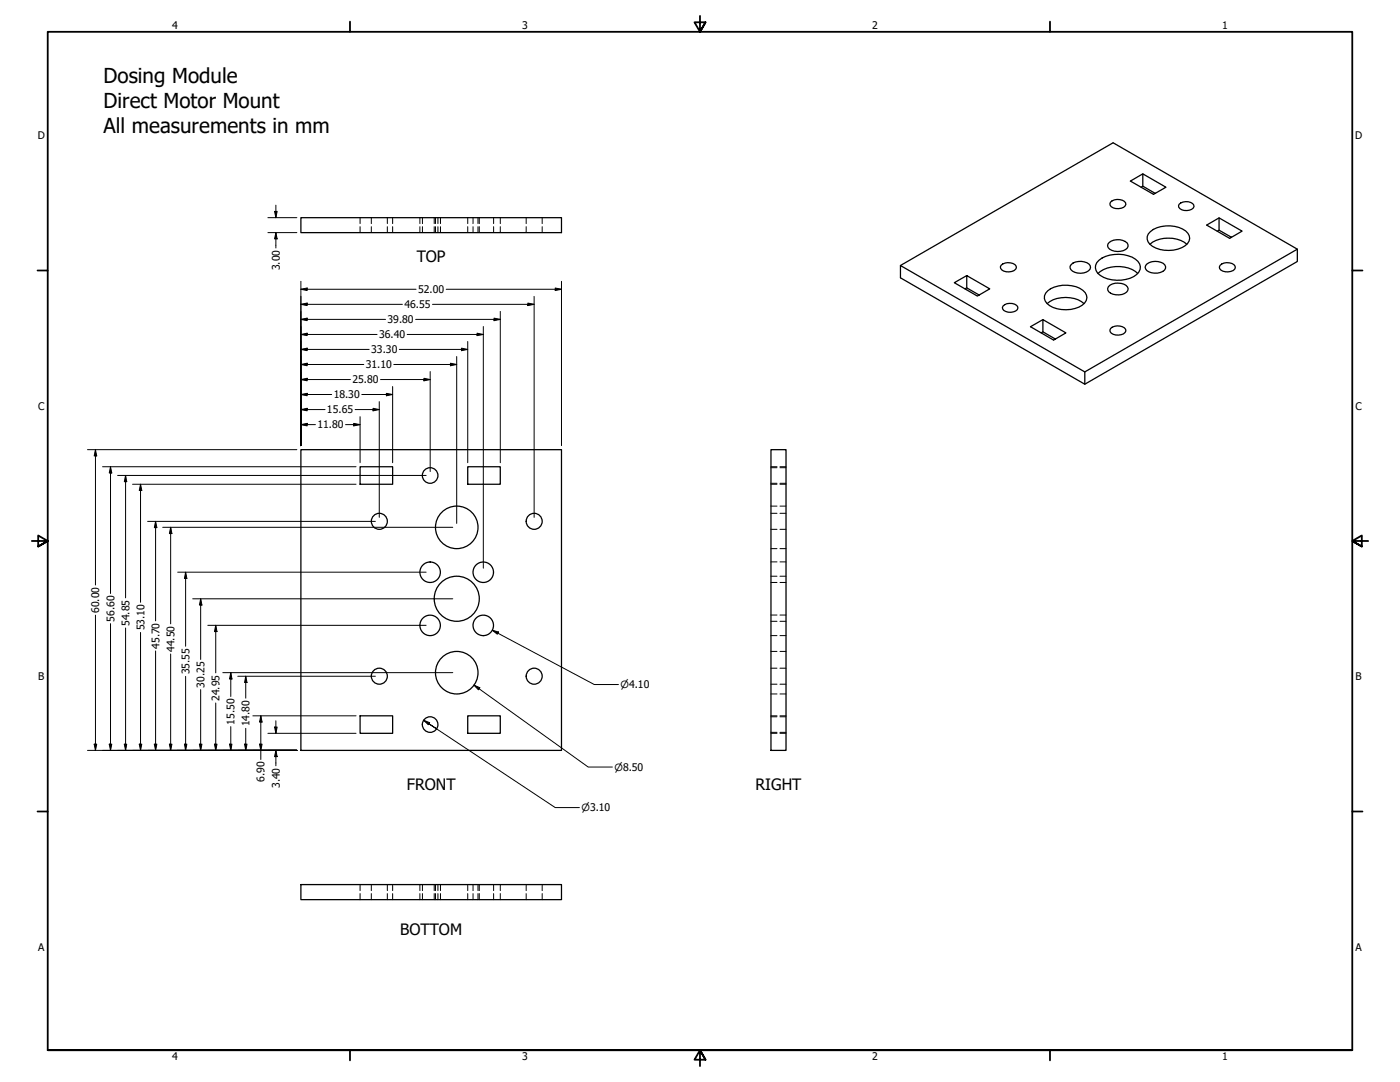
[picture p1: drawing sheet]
<svg xmlns="http://www.w3.org/2000/svg" width="559mm" height="432mm" viewBox="0 0 559 432" stroke-linecap="round" stroke-linejoin="round" font-family="sans-serif">
<!-- layer: Visible (ANSI) -->
<g fill="none" stroke="#000" stroke-width=".51">
<path d="M456.1 69.4l-4.9 2.9 9.2 5.3 5-2.9-9.3-5.3v4.9l5 2.9M456.1 74.3l-.6 .4M120.1 86.9h104v5.9h-104zM442.7 96.8a5.3 5.3 0 0 1 7.5 .8 2.13 2.13 0 0 1-1.8 2.4 5.7 5.7 0 0 1-6.1-1.2l-.1-1.4zM443.3 80.6a4.3 4.3 0 0 1 6 .4 1.79 1.79 0 0 1-1.8 2.1 3.2 3.2 0 0 1-4.5-1.8zM459 97.5a12.3 12.3 0 0 1 14.7 0M459.2 92.4a11.9 11.9 0 0 1 14.9 .7 3.3 3.3 0 0 1-1.2 5 12.5 12.5 0 0 1-14-.6 3.2 3.2 0 0 1 .3-5.1zM470.7 81.5a4.2 4.2 0 0 1 5.8 .3 1.67 1.67 0 0 1-1.7 2.1 3.1 3.1 0 0 1-4.4-1.8zM486.6 87l-5 2.8 9.2 5.3 5-2.9-9.2-5.2v4.9l4.9 2.8M486.6 91.9l-.7 .3M517.8 99.4l-84.8 49v4.9l-73.6-42.4v-4.9l73.6 42.4M359.4 106l84.9-49 73.5 42.4v5l-84.8 48.9"/>
<path d="M385.9 110l-5 2.8 9.2 5.4 5-2.9-9.2-5.3v4.9l4.9 2.8M385.9 114.9l-.8 .4M399.6 105.9a4.3 4.3 0 0 1 6 .3 1.79 1.79 0 0 1-1.7 2.1 3.3 3.3 0 0 1-4.6-1.8zM418.2 116.1a12.1 12.1 0 0 1 15 .7 3.8 3.8 0 0 1-2.5 5.8 12.6 12.6 0 0 1-12.8-1.5 3.2 3.2 0 0 1 .3-5zM427.6 105.6a5.5 5.5 0 0 1 7.5 .4 1.99 1.99 0 0 1-1.5 2.6 5.2 5.2 0 0 1-6.5-1.7zM438.2 109.1a12.7 12.7 0 0 1 15.9 0M438.7 103.8a12.9 12.9 0 0 1 15.5 .5 3.7 3.7 0 0 1-1.7 6.1 13.4 13.4 0 0 1-14.4-1.3 3.5 3.5 0 0 1 .6-5.3zM442.4 114.4a5.6 5.6 0 0 1 7.6 .2 1.84 1.84 0 0 1-1.1 2.5 6.2 6.2 0 0 1-6.3-.6l-.4-.7zM457.9 105.3a5.8 5.8 0 0 1 7 .4 1.71 1.71 0 0 1-.8 2.6 5.7 5.7 0 0 1-6.9-1l-.1-.7zM487 105.9a4.3 4.3 0 0 1 6 .3 1.72 1.72 0 0 1-1.8 2.1 3.2 3.2 0 0 1-4.5-1.8zM400.4 122.1a4.2 4.2 0 0 1 5.8 .3 1.67 1.67 0 0 1-1.7 2.1 3.2 3.2 0 0 1-4.4-1.8zM416.3 127.6l-5 2.8 9.2 5.3 4.9-2.9-9.1-5.2v4.8l4.9 2.9"/>
<path d="M416.3 132.4l-.7 .4M418 121.2a12.3 12.3 0 0 1 14.7 0M443.3 131.1a4.3 4.3 0 0 1 6 .3 1.79 1.79 0 0 1-1.8 2.2 3.2 3.2 0 0 1-4.5-1.9zM120.1 179.5h104v120h-104zM307.7 179.5h6v120h-6zM143.7 186.3h13v7h-13zM186.7 186.3h13v7h-13zM143.7 285.7h13v7h-13zM186.7 285.7h13v7h-13zM120.1 353h104v6h-104z"/>
<circle cx="171.7" cy="189.8" r="3.1"/>
<circle cx="151.4" cy="208" r="3.2"/>
<circle cx="182.3" cy="210.5" r="8.5"/>
<circle cx="213.2" cy="208" r="3.2"/>
<circle cx="171.7" cy="228.4" r="4.1"/>
<circle cx="182.3" cy="239" r="9"/>
<circle cx="192.9" cy="228.4" r="4.1"/>
<circle cx="171.7" cy="249.6" r="4.1"/>
<circle cx="192.9" cy="249.6" r="4.1"/>
<circle cx="151.4" cy="269.9" r="3.2"/>
<circle cx="182.3" cy="268.5" r="8.5"/>
<circle cx="213.2" cy="269.9" r="3.2"/>
<circle cx="171.7" cy="289.2" r="3.1"/>
</g>
<!-- layer: Hidden (ANSI) -->
<g fill="none" stroke="#000" stroke-width=".4">
<path d="M143.7 86.9v2.3M143.7 90.5v2.3M148.2 86.9v2.3M148.2 90.5v2.3M154.6 86.9v2.3M154.6 90.5v2.3M156.7 86.9v2.3M156.7 90.5v2.3M167.6 86.9v2.3M167.6 90.5v2.3M168.6 86.9v2.3M168.6 90.5v2.3"/>
<path d="M173.3 86.9v2.3M173.3 90.5v2.3M173.8 86.9v2.3M173.8 90.5v2.3M174.8 86.9v2.3M174.8 90.5v2.3M175.8 86.9v2.3M175.8 90.5v2.3M186.7 86.9v2.3M186.7 90.5v2.3M188.8 86.9v2.3M188.8 90.5v2.3"/>
<path d="M190.8 86.9v2.3M190.8 90.5v2.3M191.3 86.9v2.3M191.3 90.5v2.3M197 86.9v2.3M197 90.5v2.3M199.7 86.9v2.3M199.7 90.5v2.3M210 86.9v2.3M210 90.5v2.3M216.4 86.9v2.3M216.4 90.5v2.3"/>
<path d="M307.7 186.3h2.4M307.7 193.3h2.4M307.7 186.6h2.4M307.7 192.9h2.4M311.3 186.3h2.4M311.3 193.3h2.4M311.3 186.6h2.4M311.3 192.9h2.4M307.7 204.9h2.4M307.7 211.2h2.4M307.7 202h2.4M307.7 218.9h2.4"/>
<path d="M311.3 204.9h2.4M311.3 211.2h2.4M311.3 202h2.4M311.3 218.9h2.4M307.7 224.2h2.4M307.7 232.5h2.4M307.7 230h2.4M311.3 224.2h2.4M311.3 232.5h2.4M311.3 230h2.4M307.7 245.4h2.4M307.7 253.7h2.4"/>
<path d="M307.7 247.9h2.4M307.7 260h2.4M311.3 245.4h2.4M311.3 253.7h2.4M311.3 247.9h2.4M311.3 260h2.4M307.7 266.7h2.4M307.7 273h2.4M307.7 276.9h2.4M311.3 266.7h2.4M311.3 273h2.4M311.3 276.9h2.4"/>
<path d="M307.7 285.7h2.4M307.7 292.7h2.4M307.7 286h2.4M307.7 292.3h2.4M311.3 285.7h2.4M311.3 292.7h2.4M311.3 286h2.4M311.3 292.3h2.4M143.7 353v2.4M143.7 356.6v2.4M148.2 353v2.4M148.2 356.6v2.4"/>
<path d="M154.6 353v2.4M154.6 356.6v2.4M156.7 353v2.4M156.7 356.6v2.4M167.6 353v2.4M167.6 356.6v2.4M168.6 353v2.4M168.6 356.6v2.4M173.3 353v2.4M173.3 356.6v2.4M173.8 353v2.4M173.8 356.6v2.4"/>
<path d="M174.8 353v2.4M174.8 356.6v2.4M175.8 353v2.4M175.8 356.6v2.4M186.7 353v2.4M186.7 356.6v2.4M188.8 353v2.4M188.8 356.6v2.4M190.8 353v2.4M190.8 356.6v2.4M191.3 353v2.4M191.3 356.6v2.4"/>
<path d="M197 353v2.4M197 356.6v2.4M199.7 353v2.4M199.7 356.6v2.4M210 353v2.4M210 356.6v2.4M216.4 353v2.4M216.4 356.6v2.4"/>
</g>
<!-- layer: Border (ANSI) -->
<g fill="none" stroke="#000" stroke-width=".72">
<path d="M139.7 8.6v4.1M279.4 6.3v6.4l-2.2-3.8h4.4l-2.2 3.8 2.2-3.8M419.1 8.6v4.1M15 107.9h4M539.8 107.9h4M12.7 215.9h6.3l-3.8-2.2v4.4l3.8-2.2-3.8 2.2M546.1 215.9h-6.3l3.8-2.2v4.4l-3.8-2.2 3.8 2.2M15 323.8h4M539.8 323.8h4M19 419.1v-406.4h520.8v406.4h-520.8h520.8M139.7 419.1v4.1M419.1 419.1v4.1"/>
<path d="M281.6 422.9l-2.2-3.8 2.2 3.8h-4.4l2.2-3.8v6.3"/>
</g>
<!-- layer: Dimension (ANSI) -->
<g fill="none" stroke="#000" stroke-width=".4">
<path d="M106.9 92.8h11.6M106.9 86.9h11.6M109.6 84.4h1l-.5 2.5zM110.1 92.8l.5 2.5h-1zM110.1 81.9v5M110.1 92.8v6.2M120.1 115.4l2.5-.5v1.1zM120.1 115.4h46M120.1 112.3v65.5M178.1 115.4h46M213.2 118.3v88.2M221.6 114.9l2.5 .5-2.5 .6z"/>
<path d="M224.1 112.3v65.5M120.1 139.4l2.5-.5v1.1zM120.1 133.5l2.5-.5v.9zM120.1 127.5l2.5-.5v1zM120.1 121.5l2.5-.6v1.1zM120.1 139.4h27.3M120.1 133.5h30.4M120.1 127.5h33.8M120.1 121.5h40.5M159.4 139.4h27.3M162.5 133.5h30.4M165.9 127.5h33.8"/>
<path d="M172.6 121.5h40.6M184.2 138.9l2.5 .5-2.5 .6zM186.7 136.3v48.4M190.4 133l2.5 .5-2.5 .4zM192.9 130.3v96.4M197.2 127l2.5 .5-2.5 .5zM199.7 124.3v60.4M210.7 120.9l2.5 .6-2.5 .5zM120.1 157.4l2.5-.4v.9zM120.1 151.5l2.5-.5v1zM120.1 145.5l2.5-.6v1.1zM120.1 157.4h12.3"/>
<path d="M120.1 151.5h19.8M120.1 145.5h25.1M144.4 157.4h12.3M151.9 151.5h19.8M154.2 157l2.5 .4-2.5 .5zM156.7 154.3v30.4M157.2 145.5h25.1M169.2 151l2.5 .5-2.5 .5zM171.7 148.3v39.9M179.8 144.9l2.5 .6-2.5 .5zM182.3 142.3v66.6M34.9 179.5h83.6"/>
<path d="M38.1 179.5l.5 2.4h-1zM38.1 179.5v54M120.1 169.5l2.5-.5v1zM120.1 163.4l2.5-.5v1.1zM120.1 169.5h5.8M120.1 163.4h9.7M137.9 169.5h5.8M141.2 169l2.5 .5-2.5 .5zM141.7 163.4h9.7M143.7 166.3v18.4M148.9 162.9l2.5 .5-2.5 .6zM151.4 160.3v46.2"/>
<path d="M40.9 186.3h101.2M44.1 186.3l.5 2.5h-1zM44.1 186.3v50.6M46.9 189.7h123.2M50.1 189.7l.5 2.5h-1zM50.1 189.7v48.9M52.9 193.3h89.2M56.1 193.3l.5 2.4h-1zM56.1 193.3v47.1M58.9 208.1h90.9M62.1 208.1l.5 2.5h-1zM62.1 208.1v39.7"/>
<path d="M64.9 210.4h115.8M68.1 210.4l.5 2.5h-1zM68.1 210.4v38.6M70.9 228.3h99.2M74.1 228.3l.5 2.5h-1zM74.1 228.3v29.6M76.9 239h103.8M80.1 239l.5 2.5h-1zM80.1 239v24.2M38.1 245.5v54M44.1 248.9v50.6M50.1 250.6v48.9"/>
<path d="M56.1 252.4v47.1M62.1 259.8v39.7M82.9 249.6h87.2M86.1 249.6l.5 2.5h-1zM86.1 249.6v18.9M68.1 261v38.5M74.1 269.9v29.6M80.1 275.2v24.3M88.9 268.4h91.8M92.1 268.4l.5 2.6h-1zM92.1 268.4v9.6M94.9 269.9h54.9"/>
<path d="M98.1 269.9l.5 2.5h-1zM98.1 269.9v8.7M34.9 299.5h83.6M37.6 297h1l-.5 2.5zM43.6 297h1l-.5 2.5zM49.6 297h1l-.5 2.5zM55.6 297h1l-.5 2.5zM61.6 297h1l-.5 2.5zM67.6 297h1l-.5 2.5zM73.6 297h1l-.5 2.5zM79.6 297h1l-.5 2.5zM85.6 297h1l-.5 2.5z"/>
<path d="M86.1 280.5v19M91.6 297h1l-.5 2.5zM92.1 290v9.5M97.6 297h1l-.5 2.5zM98.1 290.7v8.8M100.9 285.7h41.2M103.6 297h1l-.5 2.5zM104.1 285.7l.5 2.5h-1zM104.1 285.7v17.4M106.9 292.7h35.2M109.6 290.2h1l-.5 2.5zM110.1 299.5l.5 2.5h-1z"/>
<path d="M110.1 287.7v5M110.1 299.5v6.1"/>
</g>
<g fill="#000">
<path d="M109.6 84.4h1l-.5 2.5z" fill-rule="evenodd"/>
<path d="M110.1 92.8l.5 2.5h-1z" fill-rule="evenodd"/>
<path d="M120.1 115.4l2.5-.5v1.1z" fill-rule="evenodd"/>
<path d="M221.6 114.9l2.5 .5-2.5 .6z" fill-rule="evenodd"/>
<path d="M120.1 139.4l2.5-.5v1.1z" fill-rule="evenodd"/>
<path d="M120.1 133.5l2.5-.5v.9z" fill-rule="evenodd"/>
<path d="M120.1 127.5l2.5-.5v1z" fill-rule="evenodd"/>
<path d="M120.1 121.5l2.5-.6v1.1z" fill-rule="evenodd"/>
<path d="M184.2 138.9l2.5 .5-2.5 .6z" fill-rule="evenodd"/>
<path d="M190.4 133l2.5 .5-2.5 .4z" fill-rule="evenodd"/>
<path d="M197.2 127l2.5 .5-2.5 .5z" fill-rule="evenodd"/>
<path d="M210.7 120.9l2.5 .6-2.5 .5z" fill-rule="evenodd"/>
<path d="M120.1 157.4l2.5-.4v.9z" fill-rule="evenodd"/>
<path d="M120.1 151.5l2.5-.5v1z" fill-rule="evenodd"/>
<path d="M120.1 145.5l2.5-.6v1.1z" fill-rule="evenodd"/>
<path d="M154.2 157l2.5 .4-2.5 .5z" fill-rule="evenodd"/>
<path d="M169.2 151l2.5 .5-2.5 .5z" fill-rule="evenodd"/>
<path d="M179.8 144.9l2.5 .6-2.5 .5z" fill-rule="evenodd"/>
<path d="M120.1 169.5l2.5-.5v1z" fill-rule="evenodd"/>
<path d="M120.1 163.4l2.5-.5v1.1z" fill-rule="evenodd"/>
<path d="M141.2 169l2.5 .5-2.5 .5z" fill-rule="evenodd"/>
<path d="M148.9 162.9l2.5 .5-2.5 .6z" fill-rule="evenodd"/>
<path d="M38.1 179.5l.5 2.4h-1z" fill-rule="evenodd"/>
<path d="M44.1 186.3l.5 2.5h-1z" fill-rule="evenodd"/>
<path d="M50.1 189.7l.5 2.5h-1z" fill-rule="evenodd"/>
<path d="M56.1 193.3l.5 2.4h-1z" fill-rule="evenodd"/>
<path d="M62.1 208.1l.5 2.5h-1z" fill-rule="evenodd"/>
<path d="M68.1 210.4l.5 2.5h-1z" fill-rule="evenodd"/>
<path d="M74.1 228.3l.5 2.5h-1z" fill-rule="evenodd"/>
<path d="M80.1 239l.5 2.5h-1z" fill-rule="evenodd"/>
<path d="M86.1 249.6l.5 2.5h-1z" fill-rule="evenodd"/>
<path d="M92.1 268.4l.5 2.6h-1z" fill-rule="evenodd"/>
<path d="M98.1 269.9l.5 2.5h-1z" fill-rule="evenodd"/>
<path d="M37.6 297h1l-.5 2.5z" fill-rule="evenodd"/>
<path d="M43.6 297h1l-.5 2.5z" fill-rule="evenodd"/>
<path d="M49.6 297h1l-.5 2.5z" fill-rule="evenodd"/>
<path d="M55.6 297h1l-.5 2.5z" fill-rule="evenodd"/>
<path d="M61.6 297h1l-.5 2.5z" fill-rule="evenodd"/>
<path d="M67.6 297h1l-.5 2.5z" fill-rule="evenodd"/>
<path d="M73.6 297h1l-.5 2.5z" fill-rule="evenodd"/>
<path d="M79.6 297h1l-.5 2.5z" fill-rule="evenodd"/>
<path d="M85.6 297h1l-.5 2.5z" fill-rule="evenodd"/>
<path d="M91.6 297h1l-.5 2.5z" fill-rule="evenodd"/>
<path d="M97.6 297h1l-.5 2.5z" fill-rule="evenodd"/>
<path d="M103.6 297h1l-.5 2.5z" fill-rule="evenodd"/>
<path d="M104.1 285.7l.5 2.5h-1z" fill-rule="evenodd"/>
<path d="M109.6 290.2h1l-.5 2.5z" fill-rule="evenodd"/>
<path d="M110.1 299.5l.5 2.5h-1z" fill-rule="evenodd"/>
</g>
<!-- layer: Symbol (ANSI) -->
<path d="M196.5 251.5l2.5 .7-.5 .9zM196.5 251.5l40.7 21.7h9.6M189.2 273.4l2.3 1-.5 .9zM189.2 273.4l45.6 32.7h9.6M169.1 287.4l2.4 1-.6 .8zM169.1 287.4l2.1 1.4M174.3 290.9l-3.1-2.1 50.4 33.5h9.7" fill="none" stroke="#000" stroke-width=".4"/>
<g fill="#000">
<path d="M196.5 251.5l2.5 .7-.5 .9z" fill-rule="evenodd"/>
<path d="M189.2 273.4l2.3 1-.5 .9z" fill-rule="evenodd"/>
<path d="M169.1 287.4l2.4 1-.6 .8z" fill-rule="evenodd"/>
</g>
<g font-size="8.2">
<text x="41.3" y="33.3">Dosing Module</text>
<text x="41.3" y="43.1">Direct Motor Mount</text>
<text x="41.3" y="53">All measurements in mm</text>
</g>
<g font-size="6.3">
<text x="166.3" y="104.7">TOP</text>
<text x="162.3" y="315.4">FRONT</text>
<text x="301.5" y="315.1">RIGHT</text>
<text x="159.7" y="373.1">BOTTOM</text>
</g>
<g font-size="4.2">
<text x="68.7" y="11.7">4</text>
<text x="208.4" y="11.7">3</text>
<text x="348.1" y="11.7">2</text>
<text x="487.8" y="11.7">1</text>
<text x="15.1" y="55.5">D</text>
<text x="540.9" y="55.5">D</text>
<text x="111.6" y="107.9" transform="rotate(-90 111.6 107.9)">3.00</text>
<text x="166.9" y="117">52.00</text>
<text x="161.4" y="123">46.55</text>
<text x="154.7" y="129">39.80</text>
<text x="151.3" y="135">36.40</text>
<text x="148.2" y="141">33.30</text>
<text x="146" y="147">31.10</text>
<text x="140.7" y="153">25.80</text>
<text x="133.2" y="159">18.30</text>
<text x="15.2" y="163.4">C</text>
<text x="130.5" y="165">15.65</text>
<text x="541" y="163.4">C</text>
<text x="126.7" y="171">11.80</text>
<text x="39.6" y="244.7" transform="rotate(-90 39.6 244.7)">60.00</text>
<text x="45.6" y="248.1" transform="rotate(-90 45.6 248.1)">56.60</text>
<text x="51.6" y="249.8" transform="rotate(-90 51.6 249.8)">54.85</text>
<text x="57.6" y="251.6" transform="rotate(-90 57.6 251.6)">53.10</text>
<text x="63.6" y="259" transform="rotate(-90 63.6 259)">45.70</text>
<text x="69.6" y="260.2" transform="rotate(-90 69.6 260.2)">44.50</text>
<text x="75.6" y="269.1" transform="rotate(-90 75.6 269.1)">35.55</text>
<text x="15.3" y="271.4">B</text>
<text x="81.6" y="274.4" transform="rotate(-90 81.6 274.4)">30.25</text>
<text x="541.1" y="271.4">B</text>
<text x="87.6" y="279.7" transform="rotate(-90 87.6 279.7)">24.95</text>
<text x="93.6" y="289.2" transform="rotate(-90 93.6 289.2)">15.50</text>
<text x="99.6" y="289.9" transform="rotate(-90 99.6 289.9)">14.80</text>
<text x="105.6" y="312" transform="rotate(-90 105.6 312)">6.90</text>
<text x="111.6" y="314.5" transform="rotate(-90 111.6 314.5)">3.40</text>
<text x="15.2" y="379.3">A</text>
<text x="541" y="379.3">A</text>
<text x="68.7" y="423.2">4</text>
<text x="208.4" y="423.2">3</text>
<text x="348.1" y="423.2">2</text>
<text x="487.8" y="423.2">1</text>
</g>
<g font-size="4">
<text x="247.6" y="274.7">⌀4.10</text>
<text x="245.2" y="307.6">⌀8.50</text>
<text x="232.1" y="323.8">⌀3.10</text>
</g>
</svg>
